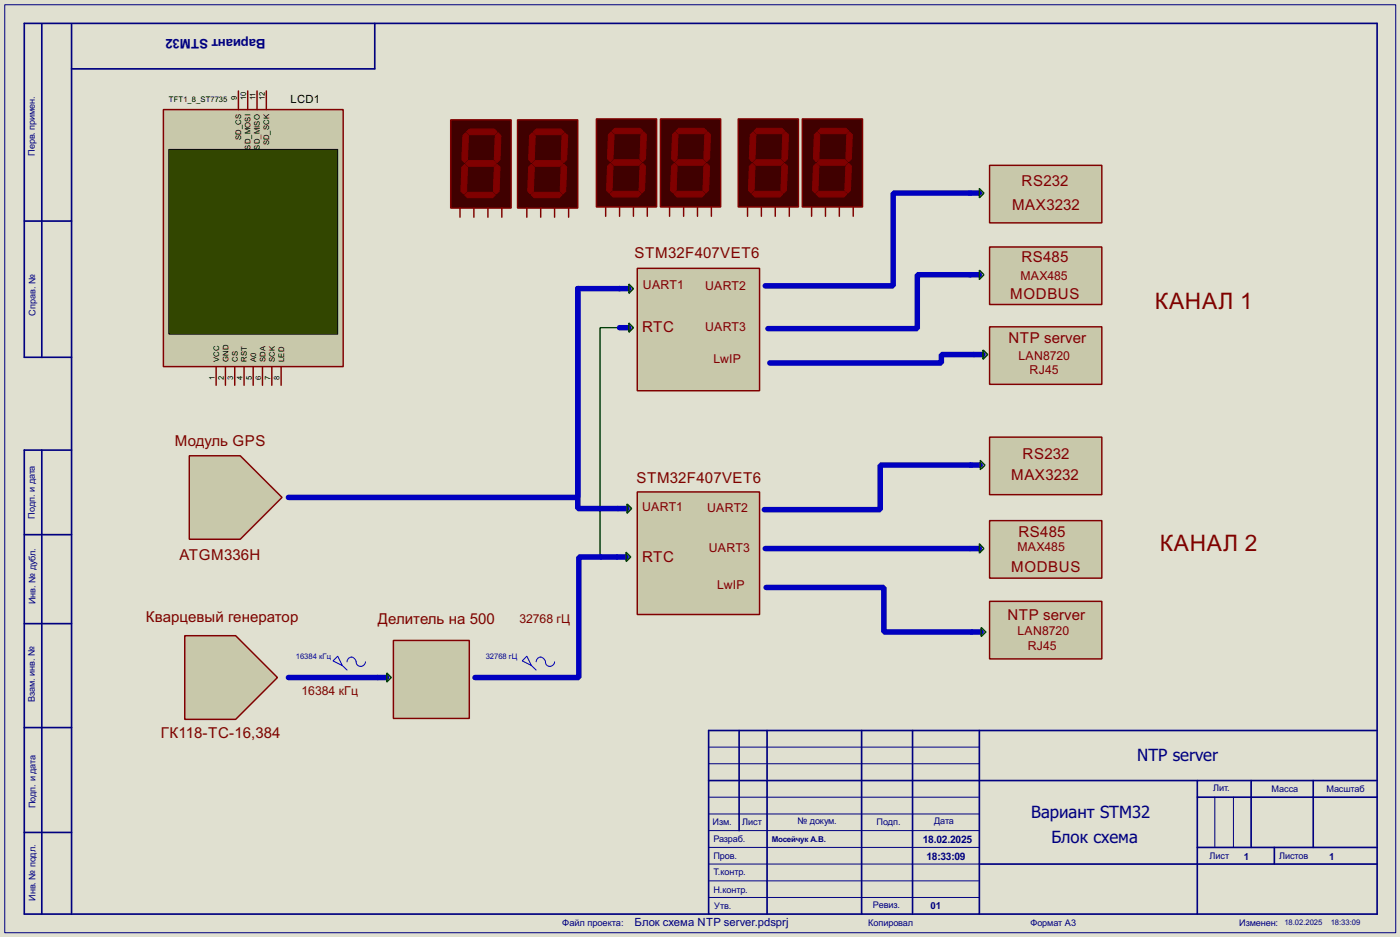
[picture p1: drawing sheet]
<svg xmlns="http://www.w3.org/2000/svg" width="383mm" height="256mm" viewBox="0 0 383 256" stroke-linecap="round" stroke-linejoin="round" font-family="sans-serif">
<path d="M0 0h383.5v256.5h-383.5z" fill="#e0e0d0"/>
<path d="M1.3 1.3h381v254h-381zM194.1 218.2h74.2M194.1 209.1h74.2M194.1 204.5h74.2M332.8 218.2v13.8M337.9 218.2v13.8M194.1 222.8h74.2M194.1 232h74.2M194.1 236.5h74.2M194.1 227.4h74.2M194.1 241.1h74.2M194.1 245.7h74.2" fill="none" stroke="#000080" stroke-width=".27"/>
<g fill="none" stroke="#000080" stroke-width=".45">
<path d="M11.5 6.7v91.1M19.6 6.7v243.5M102.7 6.4v12.5h-83.1M6.7 60.5h12.9M19.6 97.8h-12.9v-91.4h370.5v243.8h-370.5v-127h12.9M11.5 123.2v127M6.7 146.4h12.9M6.7 170.7h12.9M6.7 199.2h12.9M202.5 200v27.4M210.1 200v50.2M236 200v50.2"/>
<path d="M250 200v50.2M268.3 200v50.2M377.2 200h-183.1v50.2M194.1 213.7h183.1M328 213.7v36.5M328 218.2h49.2M342.7 213.7v18.3M359.7 213.7v18.3M6.7 227.9h12.9M268.3 236.5h108.9M328 232h49.2M349.1 232v4.5"/>
</g>
<path d="M265.7 52.9h-21v25.4h-35.1M158.3 79v60.2h10.9M158.3 79v57.2h-79.3M158.3 79h11.4M265.7 75.2h-14.4v14.8h-40.9M266.8 97.1h-8.9v2.3h-47M266 127.3h-24.9v12.2h-31.7M169 152.5h-10.4v33h-28.5M209.6 150.2h56.1M209.9 160.8h32.2v12.2h24.1M79 185.5h24.4" fill="none" stroke="#0000c0" stroke-width="1.5"/>
<path d="M169.7 89.7h-5.3v62.2h.2v.6" fill="none" stroke="#004000" stroke-width=".4"/>
<path d="M50.6 174h14l11.4 11.5-11.4 11.4h-14z" fill-rule="evenodd" fill="#c8c8aa" stroke="#800000" stroke-width=".4"/>
<path d="M107.8 175.3h20.8v21.4h-20.8z" fill="#c8c8aa" stroke="#800000" stroke-width=".4"/>
<path d="M103.4 185.5h2.6" fill="none" stroke="#0000c0" stroke-width="1.5"/>
<path d="M106 184.2l1.2 1.3-1.2 1.2z" fill="none" stroke="#004000" stroke-width=".4"/>
<path d="M91.2 180.9l1.3-1.3 1.3 2.6zM93.8 182.2l1.3 1.2M95.1 181.2a1.25 1.25 0 0 1 1.2-1.3 1.25 1.25 0 0 1 1.3 1.3 1.28 1.28 0 0 0 1.2 1.2 1.28 1.28 0 0 0 1.3-1.2" fill="none" stroke="#0000c0" stroke-width=".27"/>
<g fill="#c8c8aa" stroke="#800000" stroke-width=".4">
<path d="M174.6 73.5h33.5v33.5h-33.5z"/>
<path d="M174.6 134.7h33.5v33.5h-33.5z"/>
</g>
<path d="M51.9 124.8h13.9l11.5 11.4-11.5 11.4h-13.9z" fill-rule="evenodd" fill="#c8c8aa" stroke="#800000" stroke-width=".4"/>
<path d="M169.7 79h2.6M169.7 89.7h2.6M169.2 139.2h2.6M169 152.5h2.5" fill="none" stroke="#0000c0" stroke-width="1.5"/>
<path d="M172.3 77.8l1.2 1.2-1.2 1.3zM172.3 88.4l1.2 1.3-1.2 1.3zM171.8 138l1.2 1.2-1.2 1.3zM171.5 151.2l1.3 1.3-1.3 1.2z" fill="none" stroke="#004000" stroke-width=".4"/>
<path d="M144.3 179.6l1.3 2.6-2.5-1.3zM145.6 182.2l1.3 1.2M146.9 181.2a1.28 1.28 0 0 1 1.2-1.4 1.28 1.28 0 0 1 1.3 1.4 1.25 1.25 0 0 0 1.3 1.2 1.25 1.25 0 0 0 1.2-1.2" fill="none" stroke="#0000c0" stroke-width=".27"/>
<g fill="#c8c8aa" stroke="#800000" stroke-width=".4">
<path d="M271.1 45.3h30.7v15.7h-30.7z"/>
<path d="M271.1 67.6h30.7v15.8h-30.7z"/>
<path d="M271.1 89.5h30.7v15.7h-30.7z"/>
<path d="M271.1 119.7h30.7v15.7h-30.7z"/>
<path d="M271.1 142.5h30.7v15.8h-30.7z"/>
<path d="M271.1 164.6h30.7v15.8h-30.7z"/>
<path d="M44.8 30h49.2v70.4h-49.2z"/>
</g>
<path d="M46.3 40.9h46.2v50.6h-46.2z" fill="#324600" stroke="#000" stroke-width=".27"/>
<path d="M65.3 24.9v5.1M67.9 24.9v5.1M70.4 24.9v5.1M73 24.9v5.1M59.2 100.4v5.1M61.8 100.4v5.1M64.3 100.4v5.1M66.9 100.4v5.1M69.4 100.4v5.1M71.9 100.4v5.1M74.5 100.4v5.1M77 100.4v5.1" fill="none" stroke="#800000" stroke-width=".4"/>
<path d="M123.5 32.8h16.5v24.2h-16.5z" fill="#400000" stroke="#800000" stroke-width=".4"/>
<g fill="#800000" stroke="#800000" stroke-width=".27">
<path d="M127.8 36.1l.8-.7h6.8l.8 .7-.8 .8h-6.8z" fill-rule="evenodd"/>
<path d="M135.7 37.1l.8-.7 .7 .7-.2 6.6-.8 .8-.8-.8z" fill-rule="evenodd"/>
<path d="M128.3 44h6.9l.7 .8-.7 .7h-6.9l-.7-.7z" fill-rule="evenodd"/>
<path d="M126.8 37.1l.8-.7 .7 .7-.2 6.6-.8 .8-.8-.8z" fill-rule="evenodd"/>
<path d="M135.4 45.8l.8-.8 .8 .8-.3 6.6-.8 .7-.7-.7z" fill-rule="evenodd"/>
<path d="M127.3 53.4l.8-.8h6.8l.8 .8-.8 .8h-6.8z" fill-rule="evenodd"/>
<path d="M126.5 45.8l.8-.8 .8 .8-.3 6.6-.7 .7-.8-.7z" fill-rule="evenodd"/>
</g>
<path d="M126 57v2.5M129.8 57v2.5M133.7 57v2.5M137.5 57v2.5" fill="none" stroke="#800000" stroke-width=".4"/>
<path d="M141.8 32.8h16.5v24.2h-16.5z" fill="#400000" stroke="#800000" stroke-width=".4"/>
<g fill="#800000" stroke="#800000" stroke-width=".27">
<path d="M146.1 36.1l.8-.7h6.8l.8 .7-.8 .8h-6.8z" fill-rule="evenodd"/>
<path d="M154.7 36.4l.8 .7-.3 6.6-.7 .8-.8-.8 .3-6.6z" fill-rule="evenodd"/>
<path d="M146.6 44h6.9l.7 .8-.7 .7h-6.9l-.7-.7z" fill-rule="evenodd"/>
<path d="M145.1 37.1l.8-.7 .7 .7-.2 6.6-.8 .8-.8-.8z" fill-rule="evenodd"/>
<path d="M153.7 45.8l.8-.8 .7 .8-.2 6.6-.8 .7-.7-.7z" fill-rule="evenodd"/>
<path d="M145.6 53.4l.8-.8h6.8l.8 .8-.8 .8h-6.8z" fill-rule="evenodd"/>
<path d="M144.8 45.8l.8-.8 .8 .8-.3 6.6-.8 .7-.7-.7z" fill-rule="evenodd"/>
</g>
<path d="M144.3 57v2.5M148.1 57v2.5M151.9 57v2.5M155.8 57v2.5" fill="none" stroke="#800000" stroke-width=".4"/>
<path d="M163.4 32.6h16.5v24.1h-16.5z" fill="#400000" stroke="#800000" stroke-width=".4"/>
<g fill="#800000" stroke="#800000" stroke-width=".27">
<path d="M167.7 35.9l.8-.8h6.8l.8 .8-.8 .7h-6.8z" fill-rule="evenodd"/>
<path d="M175.6 36.9l.7-.8 .8 .8-.3 6.6-.7 .8-.8-.8z" fill-rule="evenodd"/>
<path d="M167.4 44.5l.8-.8h6.9l.7 .8-.7 .8h-6.9z" fill-rule="evenodd"/>
<path d="M166.7 36.9l.7-.8 .8 .8-.3 6.6-.7 .8-.8-.8z" fill-rule="evenodd"/>
<path d="M175.3 45.5l.8-.7 .7 .7-.2 6.6-.8 .8-.7-.8z" fill-rule="evenodd"/>
<path d="M167.2 53.1l.7-.7h6.9l.8 .7-.8 .8h-6.9z" fill-rule="evenodd"/>
<path d="M166.4 45.5l.8-.7 .7 .7-.2 6.6-.8 .8-.7-.8z" fill-rule="evenodd"/>
</g>
<path d="M165.9 56.7v2.5M169.7 56.7v2.5M173.5 56.7v2.5M177.3 56.7v2.5" fill="none" stroke="#800000" stroke-width=".4"/>
<path d="M180.9 32.6h16.5v24.1h-16.5z" fill="#400000" stroke="#800000" stroke-width=".4"/>
<g fill="#800000" stroke="#800000" stroke-width=".27">
<path d="M185.2 35.9l.8-.8h6.8l.8 .8-.8 .7h-6.8z" fill-rule="evenodd"/>
<path d="M193.1 36.9l.8-.8 .7 .8-.2 6.6-.8 .8-.8-.8z" fill-rule="evenodd"/>
<path d="M185.7 43.7h6.9l.7 .8-.7 .8h-6.9l-.7-.8z" fill-rule="evenodd"/>
<path d="M184.2 36.9l.8-.8 .7 .8-.2 6.6-.8 .8-.7-.8z" fill-rule="evenodd"/>
<path d="M192.8 45.5l.8-.7 .8 .7-.3 6.6-.8 .8-.7-.8z" fill-rule="evenodd"/>
<path d="M185.5 52.4h6.8l.8 .7-.8 .8h-6.8l-.8-.8z" fill-rule="evenodd"/>
<path d="M184 45.5l.7-.7 .8 .7-.3 6.6-.7 .8-.8-.8z" fill-rule="evenodd"/>
</g>
<path d="M183.4 56.7v2.5M187.3 56.7v2.5M191.1 56.7v2.5M194.9 56.7v2.5" fill="none" stroke="#800000" stroke-width=".4"/>
<path d="M202.2 32.6h16.5v24.1h-16.5z" fill="#400000" stroke="#800000" stroke-width=".4"/>
<g fill="#800000" stroke="#800000" stroke-width=".27">
<path d="M206.6 35.9l.7-.8h6.9l.7 .8-.7 .7h-6.9z" fill-rule="evenodd"/>
<path d="M214.4 36.9l.8-.8 .8 .8-.3 6.6-.8 .8-.7-.8z" fill-rule="evenodd"/>
<path d="M207.1 43.7h6.8l.8 .8-.8 .8h-6.8l-.8-.8z" fill-rule="evenodd"/>
<path d="M205.5 36.9l.8-.8 .8 .8-.3 6.6-.8 .8-.7-.8z" fill-rule="evenodd"/>
<path d="M214.2 45.5l.7-.7 .8 .7-.3 6.6-.7 .8-.8-.8z" fill-rule="evenodd"/>
<path d="M206 53.1l.8-.7h6.9l.7 .7-.7 .8h-6.9z" fill-rule="evenodd"/>
<path d="M205.3 45.5l.7-.7 .8 .7-.2 6.6-.8 .8-.8-.8z" fill-rule="evenodd"/>
</g>
<path d="M204.8 56.7v2.5M208.6 56.7v2.5M212.4 56.7v2.5M216.2 56.7v2.5" fill="none" stroke="#800000" stroke-width=".4"/>
<path d="M219.8 32.6h16.5v24.1h-16.5z" fill="#400000" stroke="#800000" stroke-width=".4"/>
<g fill="#800000" stroke="#800000" stroke-width=".27">
<path d="M224.1 35.9l.7-.8h6.9l.8 .8-.8 .7h-6.9z" fill-rule="evenodd"/>
<path d="M232.7 36.1l.8 .8-.3 6.6-.7 .8-.8-.8 .3-6.6z" fill-rule="evenodd"/>
<path d="M224.6 43.7h6.8l.8 .8-.8 .8h-6.8l-.8-.8z" fill-rule="evenodd"/>
<path d="M223.1 36.9l.7-.8 .8 .8-.3 6.6-.7 .8-.8-.8z" fill-rule="evenodd"/>
<path d="M231.7 45.5l.8-.7 .7 .7-.2 6.6-.8 .8-.8-.8z" fill-rule="evenodd"/>
<path d="M223.6 53.1l.7-.7h6.9l.8 .7-.8 .8h-6.9z" fill-rule="evenodd"/>
<path d="M222.8 45.5l.8-.7 .7 .7-.2 6.6-.8 .8-.7-.8z" fill-rule="evenodd"/>
</g>
<path d="M222.3 56.7v2.5M226.1 56.7v2.5M229.9 56.7v2.5M233.7 56.7v2.5" fill="none" stroke="#800000" stroke-width=".4"/>
<path d="M265.7 52.9h2.6M265.7 75.2h2.6M266.8 97.1h2.5M266 127.3h2.5M265.7 150.2h2.6M266.2 173h2.6" fill="none" stroke="#0000c0" stroke-width="1.5"/>
<path d="M268.3 51.6l1.2 1.3-1.2 1.3zM268.3 74l1.2 1.2-1.2 1.3zM269.3 95.8l1.3 1.3-1.3 1.3zM268.5 126l1.3 1.3-1.3 1.3zM268.3 148.9l1.2 1.3-1.2 1.2zM268.8 171.8l1.3 1.2-1.3 1.3z" fill="none" stroke="#004000" stroke-width=".4"/>
<g font-size="7" fill="#800000">
<text x="316.4" y="84.5">КАНАЛ 1</text>
<text x="317.7" y="150.8">КАНАЛ 2</text>
</g>
<g font-size="5.6" fill="#000080">
<text x="311.5" y="208.3">NTP server</text>
<text x="282.5" y="223.8">Вариант STM32</text>
<text x="288" y="230.9">Блок схема</text>
</g>
<g font-size="4.6" fill="#800000">
<text x="279.8" y="50.8">RS232</text>
<text x="277.2" y="57.4">MAX3232</text>
<text x="173.8" y="70.6">STM32F407VET6</text>
<text x="279.8" y="71.6">RS485</text>
<text x="276.7" y="81.8">MODBUS</text>
<text x="175.9" y="91">RTC</text>
<text x="276.2" y="94">NTP server</text>
<text x="47.9" y="122.2">Модуль GPS</text>
<text x="280.1" y="125.5">RS232</text>
<text x="277" y="131.4">MAX3232</text>
<text x="174.3" y="132.1">STM32F407VET6</text>
<text x="279" y="146.9">RS485</text>
<text x="49.1" y="153.2">ATGM336H</text>
<text x="175.9" y="153.7">RTC</text>
<text x="277" y="156.5">MODBUS</text>
<text x="40" y="170.2">Кварцевый генератор</text>
<text x="103.5" y="170.7">Делитель на 500</text>
<text x="275.9" y="169.7">NTP server</text>
<text x="44" y="202">ГК118-ТС-16,384</text>
</g>
<text font-size="4.1" fill="#000080" x="72.7" y="10.8" transform="rotate(-180 72.7 10.8)">Вариант STM32</text>
<g font-size="3.8" fill="#800000">
<text x="279.5" y="76.6">MAX485</text>
<text x="176.1" y="79.1">UART1</text>
<text x="193.1" y="79.4">UART2</text>
<text x="193.1" y="90.5">UART3</text>
<text x="195.4" y="99.4">LwIP</text>
<text x="279" y="98.4">LAN8720</text>
<text x="282" y="102.5">RJ45</text>
<text x="175.9" y="139.8">UART1</text>
<text x="193.7" y="140.1">UART2</text>
<text x="194.2" y="151.2">UART3</text>
<text x="278.7" y="151">MAX485</text>
<text x="196.4" y="161.1">LwIP</text>
<text x="142.3" y="170.5">32768 гЦ</text>
<text x="278.7" y="173.8">LAN8720</text>
<text x="281.5" y="177.9">RJ45</text>
<text x="82.6" y="190.4">16384 кГц</text>
</g>
<text font-size="3.5" x="79.6" y="28.2">LCD1</text>
<text font-size="3.5" fill="#000080" x="173.8" y="253.6">Блок схема NTP server.pdsprj</text>
<g font-size="3.2" fill="#000080">
<text x="252.8" y="230.7">18.02.2025</text>
<text x="253.8" y="235.4">18:33:09</text>
</g>
<g font-size="3" fill="#000080">
<text x="340.7" y="235.4">1</text>
<text x="364.1" y="235.4">1</text>
<text x="254.9" y="248.8">01</text>
</g>
<text font-size="2.9" fill="#000080" x="154" y="253.5">Файл проекта:</text>
<g font-size="2.8" fill="#000080">
<text x="9.5" y="42.7" transform="rotate(-90 9.5 42.7)">Перв. примен.</text>
<text x="9.7" y="86.4" transform="rotate(-90 9.7 86.4)">Справ. №</text>
<text x="9.5" y="142" transform="rotate(-90 9.5 142)">Подп. и дата</text>
<text x="9.7" y="165.4" transform="rotate(-90 9.7 165.4)">Инв. № дубл.</text>
<text x="9.5" y="192.3" transform="rotate(-90 9.5 192.3)">Взам. инв. №</text>
<text x="9.8" y="221.2" transform="rotate(-90 9.8 221.2)">Подп. и дата</text>
<text x="332.3" y="216.5">Лит.</text>
<text x="348.3" y="216.8">Масса</text>
<text x="363.3" y="216.8">Масштаб</text>
<text x="195.1" y="225.9">Изм.</text>
<text x="203.3" y="225.9">Лист</text>
<text x="218.5" y="225.7">№ докум.</text>
<text x="240.1" y="225.9">Подп.</text>
<text x="255.8" y="225.7">Дата</text>
<text x="195.4" y="230.5">Разраб.</text>
<text x="195.4" y="235.1">Пров.</text>
<text x="195.4" y="239.6">Т.контр.</text>
<text x="331.3" y="235.1">Лист</text>
<text x="350.3" y="235.1">Листов</text>
<text x="195.4" y="244.5">Н.контр.</text>
<text x="9.8" y="246.6" transform="rotate(-90 9.8 246.6)">Инв. № подл.</text>
<text x="195.6" y="248.8">Утв.</text>
<text x="239.1" y="248.5">Ревиз.</text>
<text x="237.8" y="253.5">Копировал</text>
<text x="282.2" y="253.5">Формат А3</text>
<text x="339.4" y="253.5">Изменен:</text>
</g>
<text font-size="2.5" fill="#000080" x="211.4" y="230.6">Мосейчук А.В.</text>
<g font-size="2.4">
<text x="46.2" y="28">TFT1_8_ST7735</text>
<text x="64.9" y="27.5" transform="rotate(-90 64.9 27.5)">9</text>
<text x="67.5" y="27.5" transform="rotate(-90 67.5 27.5)">10</text>
<text x="70" y="27.5" transform="rotate(-90 70 27.5)">11</text>
<text x="72.6" y="27.5" transform="rotate(-90 72.6 27.5)">12</text>
<text x="66.1" y="38.4" transform="rotate(-90 66.1 38.4)">SD_CS</text>
<text x="68.7" y="41" transform="rotate(-90 68.7 41)">SD_MOSI</text>
<text x="71.2" y="41" transform="rotate(-90 71.2 41)">SD_MISO</text>
<text x="73.7" y="39.8" transform="rotate(-90 73.7 39.8)">SD_SCK</text>
<text x="60" y="99.1" transform="rotate(-90 60 99.1)">VCC</text>
<text x="62.5" y="99.1" transform="rotate(-90 62.5 99.1)">GND</text>
<text x="65.1" y="99.1" transform="rotate(-90 65.1 99.1)">CS</text>
<text x="67.6" y="99.1" transform="rotate(-90 67.6 99.1)">RST</text>
<text x="70.2" y="99.1" transform="rotate(-90 70.2 99.1)">A0</text>
<text x="72.7" y="99.1" transform="rotate(-90 72.7 99.1)">SDA</text>
<text x="75.3" y="99.1" transform="rotate(-90 75.3 99.1)">SCK</text>
<text x="77.8" y="99.1" transform="rotate(-90 77.8 99.1)">LED</text>
<text x="58.8" y="104.1" transform="rotate(-90 58.8 104.1)">1</text>
<text x="61.4" y="104.1" transform="rotate(-90 61.4 104.1)">2</text>
<text x="63.9" y="104.1" transform="rotate(-90 63.9 104.1)">3</text>
<text x="66.5" y="104.1" transform="rotate(-90 66.5 104.1)">4</text>
<text x="69" y="104.1" transform="rotate(-90 69 104.1)">5</text>
<text x="71.5" y="104.1" transform="rotate(-90 71.5 104.1)">6</text>
<text x="74.1" y="104.1" transform="rotate(-90 74.1 104.1)">7</text>
<text x="76.6" y="104.1" transform="rotate(-90 76.6 104.1)">8</text>
</g>
<g font-size="2.4" fill="#0000c0">
<text x="81.1" y="180.4">16384 кГц</text>
<text x="133.1" y="180.4">32768 гЦ</text>
</g>
<g font-size="2.4" fill="#000080">
<text x="351.8" y="253.3">18.02.2025</text>
<text x="364.5" y="253.3">18:33:09</text>
</g>
</svg>
